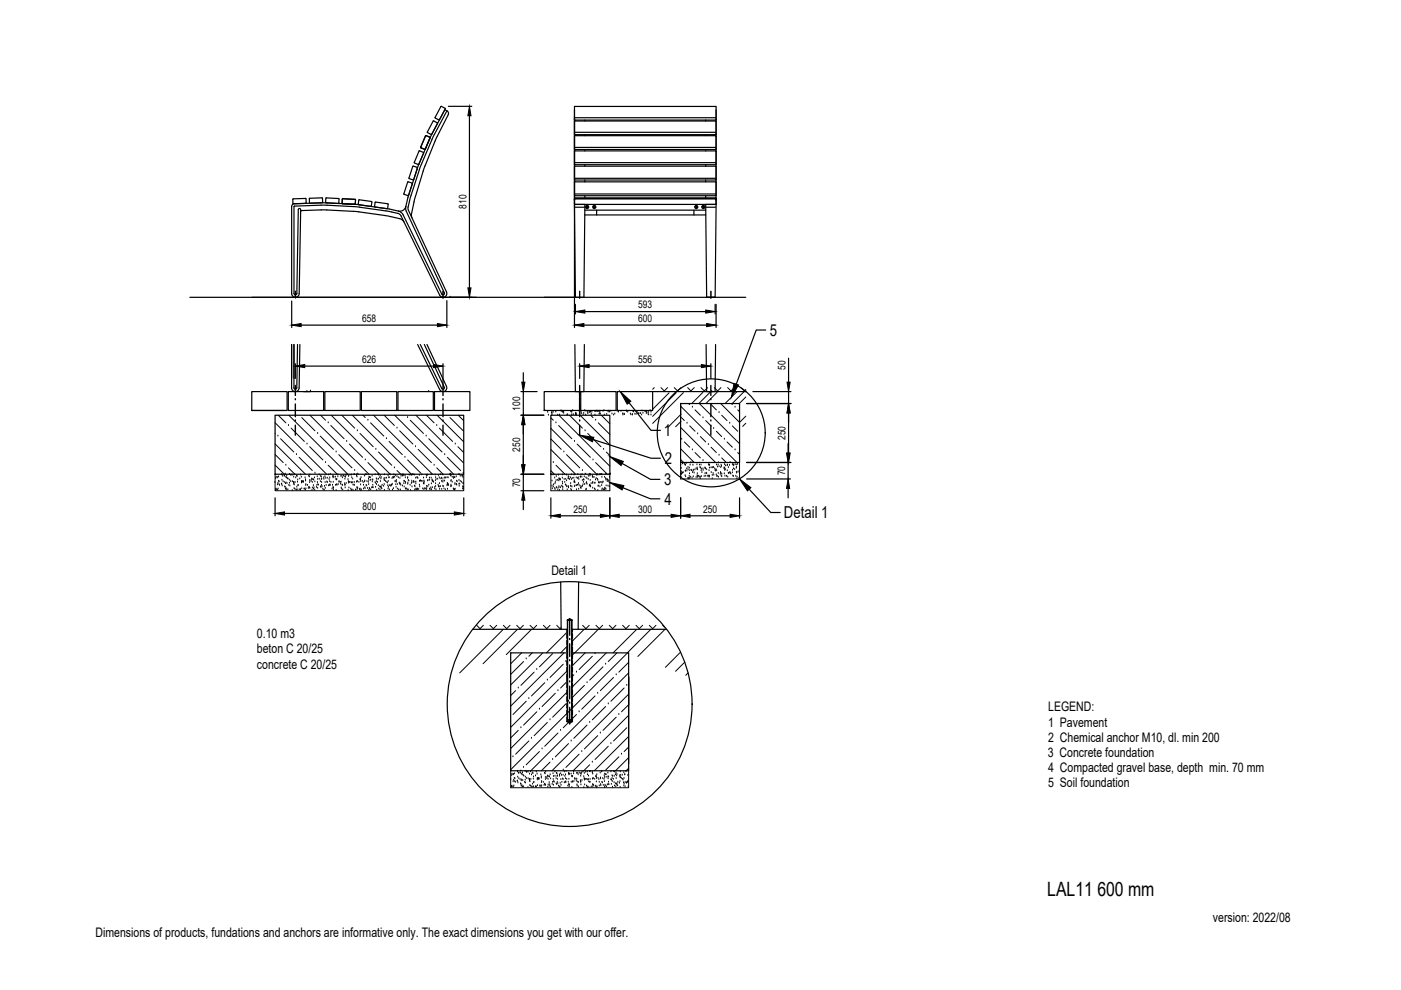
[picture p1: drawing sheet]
<svg xmlns="http://www.w3.org/2000/svg" width="297mm" height="210mm" viewBox="0 0 297 210" stroke-linecap="round" stroke-linejoin="round" font-family="sans-serif">
<!-- layer: 0 -->
<g fill="none" stroke="#000" stroke-width=".25">
<path d="M87.6 35.2l-.9 2.5 .9 .4h.1l.7-2.6M87.6 35.2l.8 .3M88.4 35.8l-1.9 6-.5 2M88.9 34.6l-.5 1.2M89.8 32.3v.1M89.8 32.3l-1-.3-1 2.4M90 31.7l-.8-.4 1-2.5h.1l.9 .4-2.4 5.6-1-.4M90.2 31.6l-.2 .1M91.7 28.3l-.6 1.1M91.8 25.7l-1.2 2.4M91.8 25.7l.9 .5M92.1 28.5l-3 6.9-1.9 6"/>
<path d="M92.2 24.9l1 .5M92.7 28.9l-2.9 7.1-1.8 5.9-.8 3.5M93.6 22.5l-1.3 2.4M93.6 22.6l.8 .5-2.9 5.4-.8-.4M94.3 23.3l.5 .2M94.7 23.5l-2.6 5M94.8 23.5a.6 .6 0 0 1 .2 .8l-2.3 4.6M95.1 22.5h4.9M99.5 24.5v36.5M121.8 22.7h30M121.8 25.7l29.9-.1 .1 2.9-30-.1M121.8 28.9l29.9-.1 .1 2.8-29.9 .1-.1-.1"/>
<path d="M121.8 35.3h30M121.8 38.7l29.9-.1 .1 2.8-29.9 .1-.1-.1M121.8 22.7v46.7M121.9 32l-.1 .1M121.9 32h29.8M121.9 25h29.8M121.9 28h29.8M121.9 31.3h29.8M121.9 34.5h29.8M121.9 37.8h29.8M124 25.5v.2M124 28.5v.3"/>
<path d="M124 31.7v.3M124 34.9v.3M124 38.2v.4M149.6 25.5v.2M149.6 28.5v.3M149.6 31.7v.3M149.6 34.9v.3M149.6 38.2v.4M151.7 32l.1 2.8-.1 .1h-29.8l-.1-.1M151.8 22.7l-.1 2.8-29.9-.1M151.8 35.3l-.1 2.9-29.9-.1M151.8 23.3l-.2 39.7h-1.8l-.2-19.7"/>
<path d="M62.4 43.2a.6 .6 0 0 0-.6 .6v18.4a.8 .8 0 0 0 .8 .8 .8 .8 0 0 0 .8-.8l.4-17.7-.3-.3-.3 .2M63.2 44.5l-.3 17.7-.3 .3-.3-.3 .1-18.5 6.9-.2 6.3 .3 6.2 .9M63.7 44.9l.3-.3 4.4-.1 7.1 .3 7 1.1 2.5 .6 .6 .6M64.9 42.2l-2.8 .1 .1 .9 2.6-.1M64.9 42.2v.8M64.9 43l-.1 .1M65.7 43.1l-.1-1 2.8-.1-.1 1-5.9 .2M68 43h1.4M69 42.9l6.2 .4 .2-.9-2.7-.3-.1 1.1M69.2 41.9l-.2 1M69.2 42l2.6 .1-.1 1M75 43.3l1.3 .1"/>
<path d="M76 43.4l.2-1 2.6 .3-.1 1-.1 .1M76 43.4l2.6 .4M76.3 43.4l6.2 .9 2 .5M79.5 43.9l.1-1.1 2.6 .4-.1 1M84.5 44.8l.6 .2 .4 .6 8.2 16.8 .4 .1 .1-.4M84.5 44.8a1.3 1.3 0 0 0 1.5-1l.1 1 8.1 17.3M85.7 41.2l.7-2.6 1 .2-.8 2.6-.9-.2M86.8 42.6l-.3 1.3 .1 .7 8.1 17.3a.8 .8 0 0 1-.4 1 .8 .8 0 0 1-1.1-.3l-8.3-17.1a3.9 3.9 0 0 0-2.2-.6l-.9-.2M87.2 41.4l-.4 1.2M87.2 45.3l.1 .9M121.8 42.3h30M121.8 43.2l.1 .1"/>
<path d="M121.8 42.1h30M121.8 43.3h30M121.9 42.1l-.1 .1M121.9 41.1h29.8M121.9 42.1h29.8M121.9 43.9h2M124 45.6h25.6M124 44.6h25.6M124 43.3l-.2 19.7h-1.8l-.2-19.2M124 41.5v.5M124.2 43.9a.3 .3 0 0 1 .3-.3 .3 .3 0 0 1 .3 .3M124.4 43.8h.2v.3l-.2-.2z"/>
<path d="M125.7 43.9a.3 .3 0 0 1 .3-.3 .3 .3 0 0 1 .3 .3M125.9 43.8h.2v.3l-.3-.2zM126.5 44.6v1M147.1 44.6v1M147.3 43.9a.3 .3 0 0 1 .3-.3 .3 .3 0 0 1 .3 .3M147.5 43.8h.2v.3l-.2-.2zM148.8 43.9a.3 .3 0 0 1 .3-.3 .3 .3 0 0 1 .3 .3M149.1 43.8h.1v.3l-.2-.2zM149.6 41.5v.5M149.7 43.9h2M151.7 42.1l.1 .1M151.8 42.1l-.1 1.2"/>
<path d="M40.3 63h117.8M61.8 73v9.2a.8 .8 0 0 0 .8 .8 .8 .8 0 0 0 .8-.8M61.8 63.8v5.6M62.3 73v9.2l.3 .3 .3-.3 .2-9.2M62.6 77.1v3.1M62.6 62h.1M62.6 62.5h.1M62.6 62.9h.1M62.6 61.7v.2M62.6 62.1v.3M62.6 62.6v.2M62.6 63v.2"/>
<path d="M63.6 73l-.2 9.2M63.8 68.9h28.9M64.6 77.6h27.3M88.5 73l4.7 9.6a.8 .8 0 0 0 1.1 .4 .8 .8 0 0 0 .4-1.1l-4.2-8.9M89.1 73l4.6 9.4 .4 .1 .1-.4-4.2-9.1M93.9 62.1h.1M93.9 62.5h.1M93.9 63h.1M93.9 61.7v.3M93.9 62.1v.3M93.9 62.6v.3M93.9 63v.3"/>
<path d="M93.9 77.1v4.4M94.7 63.7v5.7M95.4 63h.1M111 79v2M121.9 73l.1 10h1.8l.1-10M122 64.5v2.1M122.9 62.1h.1M122.9 62.5h.1M122.9 63h.1M122.9 61.7v.3M122.9 62.1v.3M122.9 62.6v.3"/>
<path d="M122.9 63v.3M122.9 77.1v3.1M123.8 68.9h26M124 66.1h25.6M124.9 77.6h23.8M149.7 73l.1 10h1.8l.1-10M150.7 77.1v3.1M150.7 62.1h.1M150.7 62.5h.1M150.7 63h.1M150.7 61.7v.3M150.7 62.1v.3"/>
<path d="M150.7 62.6v.3M150.7 63v.3M151.6 64.5v2.1M151.8 64.5v4.9M162.3 70h-2l-4.2 11.5M167.2 75.9v5.1M53.4 83h7.5v4h-7.5zM53.4 87h7.1M58.3 88h40v12.5h-40zM61.1 83h7.5v4h-7.5zM65.1 83h.1M65.8 82.7v.3h-1.5"/>
<path d="M68.9 83h7.5v4h-7.5zM76.6 83h7.5v4h-7.5zM84.4 83h7.5v4h-7.5zM90.9 83h.1M92.1 83h7.5v4h-7.5zM110.5 83h3.4M110.5 88h4.8M111 83v5M111 90v8.5M115.4 83h7.5v4h-7.5zM116.8 88h12.5v12.5h-12.5zM123.1 83h7.5v4h-7.5z"/>
<path d="M125.7 93.2l12.3 4h2M130.9 83h7.5v4h-7.5zM131.9 98.3l6 3.3h2M133.4 85.4l4.6 5.8h2M138.4 83h19.7M144.3 85.6h12.5v12.5h-12.5zM144.3 85.5v2.5M150.9 83h.1M158.1 83h.1M158.3 85.6h9.4M158.3 98.1h9.4M159.6 83h8.1"/>
<path d="M167.1 94.1v2M167.1 98.1v3.5M167.2 83v2.6M167.2 87.6v8.5M58.3 105.6v3.8M60.3 108.9h36M60.5 100.5h.1M95.5 100.5h.1M98.3 105.6v3.8M110.5 100.5h4.8M110.5 104h4.8M111 100.5v3.5"/>
<path d="M111 106v2M116.8 105.6v4.3M118.8 109.4h8.5M129.3 105.6v4.3M129.4 100.5h.1M131.3 109.4h11M132.1 103.4l5.8 2.4h2M144.3 105.6v4.3M144.4 100.5h.1M146.3 109.4h8.5M156.8 105.6v4.3M158.3 101.6h9.3"/>
<path d="M158.8 103.7l4.6 5h2M167.1 103.6v2M100.2 133.4h20.1v19.2M118.9 123.4l.1 10M120.2 133.4v.5M120.2 134.4v.9M120.2 135.8v1M120.2 137.2v1M120.2 138.7v.9M120.3 138.4h-12v25h25v-25h-12M120.3 131.5l.5-.3 .5 .3M120.3 131.5h1z"/>
<path d="M120.4 131.4v21.3M121.2 131.4v21.3M121.4 133.4v.5M121.4 134.4v.9M121.4 135.8v1M121.4 137.2v1M121.4 138.7v.9M122.7 123.4l-.1 10M141.3 133.4h-20v19.2M120.2 153l.6 .3 .6-.3M120.2 140.1v.9M120.2 141.5v1"/>
<path d="M120.2 143v1.4M120.2 144.9v.9M120.2 146.3v1M120.2 147.7v1M120.2 149.2v.9M120.2 150.6v.9M120.2 152v1M120.2 153h1.2M120.4 152.7l.9-.1-.1 .1M120.4 152.7h.8M121.4 140.1v.9M121.4 141.5v1"/>
<path d="M121.4 143v1.4M121.4 144.9v.9M121.4 146.3v1M121.4 147.7v1M121.4 149.2v.9M121.4 150.6v.9M121.4 152v1M133.3 143.5v18.4"/>
<circle cx="124.5" cy="43.9" r=".3"/>
<circle cx="126" cy="43.9" r=".3"/>
<circle cx="147.6" cy="43.9" r=".3"/>
<circle cx="149.1" cy="43.9" r=".3"/>
<circle cx="150.8" cy="91.8" r="11.4"/>
<circle cx="120.8" cy="149.3" r="26"/>
</g>
<g fill="none" stroke="#000" stroke-width=".3">
<path d="M62.6 84.8h.1M62.6 89.3h.1M62.6 81.7v2.1M62.6 85.7v2.7M62.6 90.2v2.1M93.9 84.8h.1M93.9 89.3h.1M93.9 81.7v2.2M93.9 85.7v2.7M93.9 90.2v2.1M122.9 84.7h.1M122.9 89.3h.1"/>
<path d="M122.9 81.7v2.1M122.9 85.6v2.8M122.9 90.2v2.1M150.7 84.7h.1M150.7 89.3h.1M150.7 81.7v2.1M150.7 85.6v2.8M150.7 90.2v2.1M120.8 135.6h.1M120.8 131.1v3.6M120.8 136.5v2.7M120.8 149.1h.1"/>
<path d="M120.8 144.6h.1M120.8 140.1h.1M120.8 141v2.7M120.8 145.5v2.7M120.8 150v3.5"/>
</g>
<!-- layer: SRAFY -->
<g fill="none" stroke="#000" stroke-width=".21">
<path d="M58.3 98.6l2 1.9M58.3 94.1l6.5 6.4M58.3 89.6l11 10.9M58.3 96.4l1.7 1.7M58.3 91.9h.1M58.9 92.5h.1M59 88l1.6 1.7M59.5 93l2.8 2.8M60.6 98.6h.1M61.2 90.2h.1M61.2 99.2l1.3 1.3M61.2 88l12.5 12.5"/>
<path d="M61.7 90.8l2.8 2.8M62.9 96.4h.1M63.4 97l2.8 2.8M64 88.5l2.8 2.8M65.1 94.2h.1M65.7 94.7l2.8 2.8M65.7 88l12.5 12.5M67.3 91.9h.1M67.9 92.5l2.8 2.8M68 88l1 1.1M69 98.1h.1M69.6 89.7h.1"/>
<path d="M69.6 98.6l1.9 1.9M70.1 90.2l2.8 2.8M70.2 88l12.5 12.5M71.3 95.8h.1M71.8 96.4l2.8 2.8M72.5 88l2.7 2.8M73.5 93.6h.1M74.1 94.2l2.8 2.8M74.7 88l12.5 12.5M75.2 99.8h.1M75.8 91.3h.1M76.3 91.9l2.8 2.8"/>
<path d="M77 88l.4 .5M77.4 97.5h.1M78 89.1h.1M78 98.1l2.5 2.4M78.6 89.7l2.8 2.8M79.2 88l12.5 12.5M79.7 95.3h.1M80.2 95.8l2.9 2.8M81.4 88l2.2 2.2M81.9 93h.1M82.5 93.6l2.8 2.8M83.6 99.2h.1"/>
<path d="M83.7 88l12.5 12.5M84.2 90.8h.1M84.2 99.8l.8 .7M84.7 91.3l2.8 2.9M85.9 97h.1M86.4 88.5h.1M86.4 97.5l2.8 2.8M87 89.1l2.8 2.8M88.1 94.7h.1M88.2 88l10.1 10.1M88.7 95.3l2.8 2.8M90.3 92.5h.1"/>
<path d="M90.4 88l1.6 1.7M90.9 93l2.8 2.8M92 98.6h.1M92.6 90.2h.1M92.6 99.2l1.3 1.3M92.7 88l5.6 5.6M93.2 90.8l2.8 2.8M94.3 96.4h.1M94.8 97l2.8 2.8M95.4 88.5l2.8 2.8M96.5 94.2h.1M97.1 94.7l1.2 1.2"/>
<path d="M97.2 88l1.1 1.2M115.5 87.1h.1M116.1 87.4h.1M116.3 88h.1M116.8 99.8l.7 .7M116.8 95.3l5.2 5.2M116.8 90.8l9.7 9.7M116.8 93.1l2.2 2.2M116.8 88.6l.5 .5M116.9 87.6h.1M117 88h.1M117 87.2h.1"/>
<path d="M117 87.7h.1M117.3 87.4h.1M117.3 98.1h.1M117.8 87.4h.1M117.9 89.7h.1M117.9 98.6l1.9 1.9M118.2 88h.1M118.4 90.2l2.8 2.8M118.5 88l10.8 10.8M118.6 88h.1M119 87.1h.1M119 87.2h.1"/>
<path d="M119.2 87.4h.1M119.5 87.3h.1M119.5 87.6h.1M119.6 95.8h.1M120.1 96.4l2.8 2.8M120.2 88h.1M120.4 87.9h.1M120.8 88l2.7 2.8M121 87.2h.1M121.1 87.3h.1M121.2 88h.1M121.2 87.4h.1"/>
<path d="M121.4 87.1h.1M121.5 87.9h.1M121.8 93.6h.1M122 87.9h.1M122 87.6h.1M122.1 87.8h.1M122.2 87.7h.1M122.2 88h.1M122.4 94.2l2.8 2.8M122.8 87.3h.1M122.9 87.7h.1M122.9 87.2h.1"/>
<path d="M123 88l6.3 6.3M123.2 87.4h.1M123.2 87.7h.1M123.5 99.8h.1M123.6 87.9h.1M123.8 87.6h.1M124 87.1h.1M124 91.3h.1M124.1 87.2h.1M124.2 88h.1M124.5 87.3h.1M124.6 91.9l2.8 2.8"/>
<path d="M124.6 87.7h.1M124.6 87.5h.1M124.9 87.2h.1M125 87.5h.1M125.2 87.4h.1M125.3 88l.4 .5M125.4 87.9h.1M125.5 87.4h.1M125.7 97.5h.1M126.1 87.3h.1M126.1 88h.1M126.3 89.1h.1"/>
<path d="M126.3 98.1l2.5 2.4M126.3 87.3h.1M126.5 87.1h.1M126.7 87.2h.1M126.8 89.7l2.5 2.4M126.9 87.2h.1M127 87.8h.1M127.2 87.4h.1M127.2 87.7h.1M127.2 87.2h.1M127.3 87.8h.1M127.5 88l1.8 1.9"/>
<path d="M127.8 87.2h.1M128 95.3h.1M128.1 87.1h.1M128.1 88h.1M128.5 95.8l.8 .8M128.6 87.8h.1M128.9 87.2h.1M129.1 87.2h.1M129.1 87.4h.1M129.2 87.3h.1M129.5 87.2h.1M129.7 87.8h.1"/>
<path d="M130.1 88h.1M130.4 87.8h.1M130.8 87.2h.1M131.1 87.4h.1M131.1 87.2h.1M131.7 87.2h.1M132 87.8h.1M132.1 88h.1M132.3 87.8h.1M132.4 87.9h.1M132.8 87.2h.1M132.8 87.1h.1"/>
<path d="M133.1 87.4h.1M133.6 87.8h.1M133.8 88h.1M134.1 88h.1M134.1 87.9h.1M134.2 87.2h.1M134.3 87.3h.1M134.5 87.1h.1M134.6 87.8h.1M134.8 87.2h.1M134.9 87.8h.1M135.1 87.4h.1"/>
<path d="M135.4 87.7h.1M135.5 87.7h.1M135.8 87.7h.1M136 88h.1M136.1 87.1h.1M136.3 87.6h.1M136.8 87.2h.1M136.8 87.3h.1M137 87.7h.1M137.1 87.4h.1M137.2 87.5h.1M137.4 87.9h.1"/>
<path d="M137.5 87.5h.1M137.5 88h.1M137.8 87.1h.1M138 88h.1M138 87.4h.1M138.7 82.2l-.3 .3M140.1 82.2l.7 .7 .7-.7M141.9 83.3l-3.5 3.5M143 82.2l.7 .7 .7-.7M143.4 83.3l-5 5M144.3 98.1v3.5h12.5v-3.5M144.3 95.2l2.9 2.9"/>
<path d="M144.3 90.6l7.4 7.5M144.3 86.1l11.9 12M144.3 97.4l.6 .7M144.3 88.4l.8 .8M144.3 98.6h.1M144.4 98.1h.1M144.4 87.8l-2.7 2.8M144.4 89.3l-1.2 1.2M144.4 99.3h.1M144.5 93.1h.1M144.7 98.3h.1M144.9 83.2l-6.5 6.6"/>
<path d="M145 98.3h.1M145.1 93.7l1.1 1.1M145.2 98.5h.1M145.3 98.6h.1M145.3 99.9h.1M145.5 98.2h.1M145.6 99.4h.1M145.6 99.9h.1M145.7 89.7h.1M145.8 82.2l.7 .7 .7-.7M145.9 99.1h.1M145.9 99.6h.1"/>
<path d="M146 85.6l.2 .2M146.1 99.2h.1M146.1 99.8h.1M146.2 90.3l1.2 1.1M146.3 98.6h.1M146.4 98.1h.1M146.5 99.7h.1M146.6 99.8h.1M146.7 98.1h.1M146.8 95.4h.1M146.8 86.3h.1M146.9 98.7h.1"/>
<path d="M146.9 99.9h.1M147 99.7h.1M147.3 99.6h.1M147.4 96l1.1 1.1M147.4 86.9l1.1 1.1M147.6 99.4h.1M147.8 98.5h.1M147.8 99.2h.1M147.8 99.6h.1M147.9 92h.1M148.3 85.6l8.5 8.5M148.3 98.6h.1"/>
<path d="M148.4 99.1h.1M148.5 92.6l1.1 1.1M148.5 99.2h.1M148.6 82.2l.7 .7 .7-.7M148.6 98.6h.1M148.7 99.8h.1M148.7 99.5h.1M149 99.4h.1M149 83.2l-2.3 2.4M149.1 97.7h.1M149.1 88.6h.1M149.1 99.7h.1"/>
<path d="M149.4 99.2h.1M149.6 99.3h.1M149.6 99.4h.1M149.6 89.2l1.2 1.1M149.8 99.6h.1M150.2 94.3h.1M150.3 98.6h.1M150.3 99.8h.1M150.4 99.2h.1M150.4 98.7h.1M150.6 83.2l-2.4 2.4M150.7 99.2h.1"/>
<path d="M150.8 94.8l1.1 1.2M150.8 85.8l1.1 1.1M151 99.2h.1M151.1 99.2h.1M151.3 99.1h.1M151.3 90.9h.1M151.4 82.2l.8 .7 .7-.7M151.5 99.4h.1M151.6 99.8h.1M151.7 99.9h.1M151.8 99.6h.1M151.9 91.4l1.1 1.2"/>
<path d="M151.9 98.6h.1M152 99.8h.1M152.1 83.1l-2.4 2.5M152.1 99h.1M152.3 98.6h.1M152.3 98.1h.1M152.4 96.5h.1M152.4 87.5h.1M152.5 99h.1M152.8 85.6l4 4M152.8 99.1h.1M152.9 98.6h.1"/>
<path d="M153 98.9h.1M153 97.1l1 1M153 88l1.1 1.2M153.5 99.4h.1M153.5 99.2h.1M153.6 93.1h.1M153.6 98.5h.1M153.6 99.3h.1M153.7 99.7h.1M153.8 99.6h.1M153.8 98.8h.1M154.1 93.7l1.2 1.1"/>
<path d="M154.2 98.7h.1M154.2 99.8h.1M154.2 98.6h.1M154.3 82.2l.7 .7 .7-.7M154.4 99.1h.1M154.7 98.7h.1M154.7 89.7h.1M154.8 98.1h.1M155.1 85.6l.2 .2M155.3 90.3l1.1 1.1M155.3 98.5h.1M155.3 99.7h.1"/>
<path d="M155.4 98.7h.1M155.5 99.4h.1M155.6 98.6h.1M155.6 98.8h.1M155.8 99.6h.1M155.8 95.4h.1M155.8 86.3h.1M155.9 98.5h.1M156.1 99.3h.1M156.1 99.1h.1M156.2 98.6h.1M156.2 83.1l-2.5 2.5"/>
<path d="M156.4 98.4h.1M156.4 96l.4 .3M156.4 86.9l.4 .4M156.7 99.8h.1M157.1 82.2l.7 .7 .3-.3M157.8 83l-2.6 2.6M158.1 88.2l-1.2 1.3M158.1 89.7l-.6 .7M158.1 84.2l-1.4 1.4M58.3 102.3h.1M58.3 100.5v3.5h40v-3.5M58.4 101.5h.1"/>
<path d="M58.4 103.8h.1M58.5 103.7h.1M58.6 101.2h.1M58.6 103.9h.1M58.8 101.3h.1M58.8 102.8h.1M58.8 103.9h.1M58.9 101.2h.1M58.9 102.5h.1M59 103.7h.1M59.1 102h.1M59.1 101.1h.1"/>
<path d="M59.1 102.7h.1M59.2 102.2h.1M59.3 102.9h.1M59.7 102.7h.1M59.7 100.6h.1M59.8 100.7h.1M59.8 101.8h.1M59.8 103h.1M59.9 101h.1M60 102.1h.1M60.3 100.9h.1M60.3 102.3h.1"/>
<path d="M60.4 103.2h.1M60.5 103.3h.1M60.5 102.6h.1M60.5 103.7h.1M60.6 101.2h.1M60.6 102.4h.1M60.7 103.6h.1M60.7 101.3h.1M60.8 100.9h.1M60.8 103.9h.1M60.9 102.5h.1M61 101.5h.1"/>
<path d="M61 103.8h.1M61.1 101.6h.1M61.2 102.9h.1M61.4 100.6h.1M61.4 102.5h.1M61.4 101.8h.1M61.5 103h.1M61.6 102.1h.1M61.6 100.8h.1M61.7 100.7h.1M62 104h.1M62 100.7h.1"/>
<path d="M62 102.1h.1M62.2 102.3h.1M62.3 102.3h.1M62.3 101.2h.1M62.3 102.7h.1M62.3 102.4h.1M62.3 103.6h.1M62.4 102.8h.1M62.5 100.7h.1M62.5 103.7h.1M62.6 102.3h.1M62.7 101.3h.1"/>
<path d="M62.8 103.9h.1M62.9 100.9h.1M62.9 103.3h.1M63 101h.1M63.1 102.2h.1M63.1 101.8h.1M63.1 103.9h.1M63.2 103h.1M63.2 102.9h.1M63.5 101.5h.1M63.6 103.9h.1M63.7 103.8h.1"/>
<path d="M63.7 104h.1M63.7 100.7h.1M63.9 101.2h.1M63.9 102.4h.1M63.9 102.1h.1M64 102.1h.1M64 103.6h.1M64.2 102.1h.1M64.2 102.3h.1M64.3 102.1h.1M64.3 102.2h.1M64.5 103.7h.1"/>
<path d="M64.7 101.3h.1M64.7 103.9h.1M64.8 101.7h.1M64.8 102h.1M64.8 103h.1M64.9 102.7h.1M64.9 103.6h.1M65.2 102.9h.1M65.4 103.6h.1M65.5 101h.1M65.5 103.3h.1M65.6 101.1h.1"/>
<path d="M65.6 103.4h.1M65.6 102.3h.1M65.7 101.9h.1M65.7 103.6h.1M65.7 100.7h.1M65.9 102.1h.1M66 101.8h.1M66.1 101.6h.1M66.2 103.9h.1M66.2 101.7h.1M66.2 102.3h.1M66.2 103.5h.1"/>
<path d="M66.4 101.7h.1M66.4 103h.1M66.5 103.7h.1M66.5 101.8h.1M66.6 103.4h.1M66.7 101.3h.1M66.7 103.9h.1M66.8 102.2h.1M66.8 100.3h.1M67.1 103.3h.1M67.2 102.9h.1M67.3 101.1h.1"/>
<path d="M67.3 102.3h.1M67.3 103.5h.1M67.4 101.7h.1M67.4 102.8h.1M67.5 102.9h.1M67.7 100.7h.1M67.7 101.6h.1M67.9 102.1h.1M67.9 103.2h.1M68 101h.1M68.1 103.4h.1M68.1 101.1h.1"/>
<path d="M68.1 101.7h.1M68.2 102.9h.1M68.2 102.3h.1M68.2 101.6h.1M68.3 103.2h.1M68.4 103.7h.1M68.6 101.3h.1M68.7 101.6h.1M68.7 104h.1M68.7 103.9h.1M68.8 103.1h.1M68.9 101.1h.1"/>
<path d="M68.9 102.3h.1M69 103.5h.1M69.1 101.4h.1M69.1 102.9h.1M69.3 102.2h.1M69.4 101.4h.1M69.4 102.3h.1M69.7 103h.1M69.7 100.7h.1M69.8 101.7h.1M69.8 102.9h.1M69.9 102.1h.1"/>
<path d="M69.9 101.3h.1M70 102.8h.1M70 103h.1M70 100.6h.1M70.2 102.3h.1M70.4 103.7h.1M70.5 102.9h.1M70.6 101.1h.1M70.6 103.4h.1M70.6 101h.1M70.6 101.3h.1M70.7 102.2h.1"/>
<path d="M70.7 103.5h.1M70.7 103.9h.1M70.8 101.2h.1M71.1 101.2h.1M71.1 102.9h.1M71.2 101.6h.1M71.3 104h.1M71.3 101.8h.1M71.4 102.8h.1M71.4 101.7h.1M71.5 102.9h.1M71.6 101.1h.1"/>
<path d="M71.6 100.7h.1M71.7 102.7h.1M71.9 102.1h.1M71.9 102.3h.1M72.1 102.3h.1M72.2 102.7h.1M72.3 101h.1M72.3 102.2h.1M72.3 103.5h.1M72.4 103.7h.1M72.5 101h.1M72.5 102.8h.1"/>
<path d="M72.6 101.3h.1M72.6 102.9h.1M72.7 103.9h.1M72.8 100.9h.1M73.1 102.6h.1M73.1 102.9h.1M73.1 101.1h.1M73.1 101.6h.1M73.2 102.8h.1M73.2 103.4h.1M73.2 101.2h.1M73.3 100.9h.1"/>
<path d="M73.4 102.5h.1M73.6 100.7h.1M73.8 101.7h.1M73.8 104h.1M73.9 102.1h.1M73.9 101h.1M73.9 102.4h.1M73.9 102.2h.1M74 103.5h.1M74.1 102.3h.1M74.2 100.8h.1M74.4 103.7h.1"/>
<path d="M74.4 102.3h.1M74.5 104h.1M74.5 100.7h.1M74.5 102.4h.1M74.6 101.3h.1M74.6 103.9h.1M74.8 102.3h.1M74.8 101.6h.1M74.8 102.8h.1M74.9 104h.1M75 100.7h.1M75.1 102.9h.1"/>
<path d="M75.1 102.3h.1M75.1 100.6h.1M75.4 103.9h.1M75.6 100.7h.1M75.6 101h.1M75.6 102.2h.1M75.7 103.4h.1M75.7 103.8h.1M75.7 101.1h.1M75.7 103.5h.1M75.8 100.3l.2 .2M75.8 102.1h.1"/>
<path d="M75.8 103.6h.1M76.1 102.3h.1M76.2 103.8h.1M76.3 101.7h.1M76.3 103.7h.1M76.4 101.6h.1M76.4 101.8h.1M76.5 102.8h.1M76.5 104h.1M76.5 102.1h.1M76.5 101.3h.1M76.6 103.9h.1"/>
<path d="M76.8 102.1h.1M77 102.3h.1M77.1 102.9h.1M77.1 103.7h.1M77.3 100.9h.1M77.3 102.2h.1M77.3 102h.1M77.4 103.4h.1M77.4 103.6h.1M77.6 100.7h.1M77.6 100.6h.1M77.6 102.9h.1"/>
<path d="M77.7 103h.1M77.8 102.1h.1M77.9 103.6h.1M78.1 102.3h.1M78.1 101.5h.1M78.2 102.7h.1M78.2 101.9h.1M78.2 104h.1M78.2 101.2h.1M78.3 103.5h.1M78.3 103.7h.1M78.4 101.3h.1"/>
<path d="M78.5 101.3h.1M78.5 101.8h.1M78.6 103.9h.1M78.8 103.4h.1M78.9 100.9h.1M78.9 101.8h.1M78.9 102.2h.1M79 103.4h.1M79 101.8h.1M79 102.9h.1M79.1 103.4h.1M79.5 100.7h.1"/>
<path d="M79.5 102.4h.1M79.6 103.3h.1M79.7 102.5h.1M79.8 102.1h.1M79.8 101.5h.1M79.8 102.7h.1M79.9 104h.1M79.9 101.6h.1M80 102.3h.1M80.1 100.6h.1M80.2 103h.1M80.2 101.6h.1"/>
<path d="M80.3 100.7h.1M80.3 103.7h.1M80.5 103.2h.1M80.5 101.3h.1M80.6 103.9h.1M80.6 100.9h.1M80.7 102.1h.1M80.7 103.3h.1M80.8 101.5h.1M80.8 101.2h.1M80.8 103.2h.1M80.8 103.6h.1"/>
<path d="M81 103.7h.1M81 102.9h.1M81.3 103.1h.1M81.4 101.5h.1M81.4 101.8h.1M81.5 102.7h.1M81.5 104h.1M81.5 100.7h.1M81.6 101.9h.1M81.6 101.4h.1M81.8 102.1h.1M82 101.4h.1"/>
<path d="M82 102.3h.1M82.1 102.4h.1M82.2 103h.1M82.3 100.9h.1M82.3 103.7h.1M82.3 102.1h.1M82.4 103.3h.1M82.5 101.3h.1M82.5 102.9h.1M82.5 103.9h.1M82.7 100.7h.1M82.7 103h.1"/>
<path d="M82.9 103.1h.1M83 102.9h.1M83.1 102.9h.1M83.1 101.5h.1M83.2 102.7h.1M83.2 103.9h.1M83.3 101.2h.1M83.4 101.2h.1M83.4 103.6h.1M83.5 101.3h.1M83.5 100.7h.1M83.7 101.2h.1"/>
<path d="M83.7 102.1h.1M83.9 100.9h.1M83.9 102.8h.1M83.9 102.1h.1M84 103.3h.1M84 102.3h.1M84 101.9h.1M84.2 101.1h.1M84.2 102.7h.1M84.3 103.7h.1M84.5 101.3h.1M84.5 103.8h.1"/>
<path d="M84.7 102.4h.1M84.8 102.7h.1M84.8 102.5h.1M84.8 101.4h.1M84.9 103.9h.1M85 102.9h.1M85 101h.1M85.3 100.7h.1M85.3 103h.1M85.4 100.9h.1M85.4 100.8h.1M85.5 100.7h.1"/>
<path d="M85.6 100.8h.1M85.6 102.5h.1M85.6 102h.1M85.7 103.3h.1M85.7 102.1h.1M85.9 100.9h.1M85.9 101.3h.1M86 102.5h.1M86 103.6h.1M86 102.3h.1M86.1 103.7h.1M86.2 103.7h.1"/>
<path d="M86.4 101.4h.1M86.4 101.3h.1M86.5 102.7h.1M86.5 102.4h.1M86.5 103.9h.1M86.5 103.8h.1M86.6 101.9h.1M86.7 102h.1M86.7 100.7h.1M86.9 102.9h.1M87.1 104h.1M87.1 100.7h.1"/>
<path d="M87.2 102.5h.1M87.3 100.8h.1M87.3 102h.1M87.3 102.3h.1M87.4 103.2h.1M87.4 100.7h.1M87.6 100.6h.1M87.7 102.3h.1M87.7 102.1h.1M87.8 100.7h.1M87.9 103.1h.1M87.9 103.9h.1"/>
<path d="M88 102.2h.1M88 103.2h.1M88.1 101.4h.1M88.2 102.6h.1M88.2 102.2h.1M88.2 103.8h.1M88.2 103.7h.1M88.3 103.8h.1M88.4 101.3h.1M88.5 103.8h.1M88.5 101.3h.1M88.5 103.7h.1"/>
<path d="M88.6 101.4h.1M88.8 103.8h.1M88.9 100.8h.1M88.9 102.9h.1M88.9 102h.1M89 103.2h.1M89 102.1h.1M89.1 101.9h.1M89.4 102h.1M89.4 100.7h.1M89.6 103.7h.1M89.7 102.1h.1"/>
<path d="M89.8 102.5h.1M89.8 101.4h.1M89.8 102.6h.1M89.9 103.8h.1M89.9 102h.1M89.9 102.6h.1M89.9 102.2h.1M90 103.6h.1M90.2 103.7h.1M90.4 100.8h.1M90.4 101.3h.1M90.4 103.1h.1"/>
<path d="M90.5 103.8h.1M90.5 103.6h.1M90.5 100.9h.1M90.6 100.7h.1M90.7 102h.1M90.7 103.2h.1M90.7 101.9h.1M90.9 102.9h.1M91.1 101.4h.1M91.1 101.8h.1M91.1 103.7h.1M91.2 103.8h.1"/>
<path d="M91.3 103.4h.1M91.4 100.7h.1M91.4 101.4h.1M91.5 102.6h.1M91.5 103.8h.1M91.6 101.8h.1M91.6 102.1h.1M91.7 103.4h.1M91.7 102h.1M91.8 102.1h.1M91.9 102.2h.1M92.2 103.7h.1"/>
<path d="M92.2 103.3h.1M92.3 100.7h.1M92.3 101.9h.1M92.4 103.1h.1M92.4 102.6h.1M92.4 101.3h.1M92.4 103.8h.1M92.5 101.6h.1M92.8 101.6h.1M92.9 102.9h.1M93 100.8h.1M93 103.1h.1"/>
<path d="M93 103.2h.1M93.1 103.3h.1M93.1 101.3h.1M93.2 102.5h.1M93.2 103.8h.1M93.3 101.5h.1M93.4 103.2h.1M93.4 100.7h.1M93.6 101.4h.1M93.6 102.1h.1M93.7 103.8h.1M93.7 101.5h.1"/>
<path d="M93.9 103.1h.1M93.9 102.2h.1M93.9 100.7h.1M93.9 101.9h.1M94 103.2h.1M94.1 103.7h.1M94.2 101.4h.1M94.3 102h.1M94.3 101.3h.1M94.4 103.8h.1M94.5 101.4h.1M94.8 103h.1"/>
<path d="M94.8 101.3h.1M94.8 102.5h.1M94.9 102.9h.1M94.9 103.7h.1M94.9 102.6h.1M95 101.3h.1M95 102.7h.1M95.1 102.9h.1M95.4 100.7h.1M95.5 100.8h.1M95.6 103.2h.1M95.6 102.9h.1"/>
<path d="M95.6 102.1h.1M95.6 100.7h.1M95.6 100.9h.1M95.6 101.9h.1M95.7 103.1h.1M95.9 102.2h.1M95.9 101.2h.1M96.1 103.7h.1M96.2 101.5h.1M96.2 103.8h.1M96.2 101.1h.1M96.3 103.9h.1"/>
<path d="M96.3 101.3h.1M96.4 103.8h.1M96.4 101.3h.1M96.5 102.5h.1M96.5 102.8h.1M96.5 103.7h.1M96.7 101.1h.1M96.8 102.7h.1M96.8 102h.1M96.8 102.9h.1M96.9 102.1h.1M97.3 100.6h.1"/>
<path d="M97.3 101.9h.1M97.3 102.7h.1M97.4 103.1h.1M97.5 102.6h.1M97.6 101h.1M97.6 102.1h.1M97.8 102.2h.1M97.9 100.9h.1M98.1 100.9h.1M98.1 103.7h.1M98.1 103.2h.1M98.1 101.2h.1"/>
<path d="M98.2 102.5h.1M98.2 100.3h.1M98.2 103.7h.1M98.2 103.3h.1M116.8 100.5v3.5h12.5v-3.5M117 102h.1M117 103.1h.1M117.1 103.6h.1M117.2 100.7h.1M117.3 103.2h.1M117.3 102.8h.1M117.6 101.4h.1"/>
<path d="M117.6 103.6h.1M117.7 102.6h.1M117.7 103.8h.1M117.8 102.3h.1M117.9 101.9h.1M117.9 101h.1M118 103.4h.1M118.1 103.5h.1M118.2 101.8h.1M118.3 103.9h.1M118.4 100.7h.1M118.5 102h.1"/>
<path d="M118.5 103.4h.1M118.5 103.2h.1M118.5 101.5h.1M118.6 101.6h.1M118.6 104h.1M118.7 101.7h.1M118.8 101.8h.1M118.8 101.7h.1M118.8 103.4h.1M119 103.1h.1M119.2 101.4h.1M119.2 100.7h.1"/>
<path d="M119.2 102.2h.1M119.3 102.6h.1M119.3 103.2h.1M119.3 103.8h.1M119.3 103.3h.1M119.6 101.7h.1M119.7 102.3h.1M119.9 102.8h.1M119.9 101.6h.1M120 102.9h.1M120.1 100.7h.1M120.1 101.9h.1"/>
<path d="M120.2 103.2h.1M120.3 103.9h.1M120.5 101.5h.1M120.5 101.1h.1M120.5 103.2h.1M120.5 103.4h.1M120.6 101.2h.1M120.8 101.7h.1M120.9 101.3h.1M121 102.5h.1M121 103.1h.1M121 103.8h.1"/>
<path d="M121.1 101.7h.1M121.2 104h.1M121.2 100.7h.1M121.3 103.2h.1M121.3 101.4h.1M121.7 101.4h.1M121.7 100.7h.1M121.7 102.3h.1M121.8 101.9h.1M121.8 102.2h.1M121.8 103.2h.1M121.9 102.4h.1"/>
<path d="M121.9 103h.1M122.2 101.3h.1M122.2 103.9h.1M122.2 103h.1M122.4 102.9h.1M122.5 101.5h.1M122.5 100.6h.1M122.6 101.3h.1M122.6 102.5h.1M122.7 103.7h.1M122.7 101.6h.1M122.8 102.9h.1"/>
<path d="M123 103.1h.1M123 101.2h.1M123.1 101.1h.1M123.1 103.4h.1M123.2 100.7h.1M123.2 103.6h.1M123.2 103.2h.1M123.4 101.2h.1M123.4 100.7h.1M123.5 101.9h.1M123.5 103.1h.1M123.6 102.8h.1"/>
<path d="M123.7 102.3h.1M123.7 101.7h.1M123.8 101.8h.1M123.9 101.1h.1M123.9 102.7h.1M124 100.3l.3 .2M124.2 103.9h.1M124.2 101.3h.1M124.3 102.5h.1M124.3 103.7h.1M124.4 102.3h.1M124.4 101.5h.1"/>
<path d="M124.5 102.7h.1M124.7 101.6h.1M124.7 101h.1M125 103.1h.1M125 100.6h.1M125 102.9h.1M125.1 100.9h.1M125.1 100.6h.1M125.1 103h.1M125.1 101.9h.1M125.2 100.7h.1M125.2 103.1h.1"/>
<path d="M125.2 103.2h.1M125.3 102.5h.1M125.6 100.9h.1M125.6 101.1h.1M125.7 102.5h.1M125.7 103.5h.1M125.7 102.3h.1M125.7 101.2h.1M125.9 101.2h.1M126 102.5h.1M126 103.7h.1M126.2 102.4h.1"/>
<path d="M126.2 103.8h.1M126.3 101.8h.1M126.4 101.5h.1M126.4 100.8h.1M126.7 101.6h.1M126.7 100.6h.1M126.8 101.9h.1M126.8 104h.1M126.8 100.7h.1M126.8 103.1h.1M126.9 102.3h.1M126.9 103.1h.1"/>
<path d="M127 102.4h.1M127 102.3h.1M127.1 100.7h.1M127.2 103.2h.1M127.3 100.6h.1M127.4 102.3h.1M127.5 100.6h.1M127.6 102.9h.1M127.6 101.2h.1M127.6 103.9h.1M127.6 100.7h.1M127.6 102.3h.1"/>
<path d="M127.7 102.4h.1M127.7 103.7h.1M127.9 102.2h.1M127.9 103.8h.1M128.2 103.8h.1M128.2 101.2h.1M128.2 103.5h.1M128.3 103.6h.1M128.4 101.5h.1M128.4 100.6h.1M128.5 101.8h.1M128.5 103.8h.1"/>
<path d="M128.5 103h.1M128.7 101.6h.1M128.7 102.1h.1M128.8 101.8h.1M128.9 103.1h.1M128.9 101.9h.1M129.1 102.1h.1M129.1 100.7h.1M129.2 103.2h.1M129.2 101.2h.1M129.3 102.4h.1M144.4 101.2h.1"/>
<path d="M144.4 100h.1M144.5 100.5h.1M144.6 100.2h.1M144.7 100.3h.1M144.9 100.2h.1M145.3 100.9h.1M145.4 101.1h.1M145.9 101.5h.1M146 101.5h.1M146.1 101h.1M146.2 100.5h.1M146.2 101.4h.1"/>
<path d="M146.4 101.2h.1M146.7 101.4h.1M146.8 100.2h.1M147 101.1h.1M147.2 100.3h.1M147.6 101.2h.1M147.8 100.9h.1M147.8 100.4h.1M147.9 101.2h.1M147.9 101h.1M148.1 101h.1M148.4 101.2h.1"/>
<path d="M148.4 101.1h.1M148.5 101.5h.1M148.7 101h.1M148.8 100.2h.1M149.3 101h.1M149.5 100.4h.1M149.6 101h.1M149.7 100.3h.1M149.8 100.4h.1M150.1 101h.1M150.1 100.9h.1M150.3 101.2h.1"/>
<path d="M150.4 101h.1M150.4 100.9h.1M150.8 100.2h.1M151 100.8h.1M151 101.5h.1M151.2 100.4h.1M151.3 100.8h.1M151.9 100.7h.1M152 101h.1M152.3 100.4h.1M152.3 101.2h.1M152.7 100.6h.1"/>
<path d="M152.8 100.2h.1M152.9 100.4h.1M152.9 101h.1M153 101.1h.1M153 100.5h.1M153.6 100.5h.1M153.7 101h.1M154 101h.1M154.3 101.2h.1M154.4 100.3h.1M154.5 100.4h.1M154.7 100.2h.1"/>
<path d="M154.8 100.3h.1M154.8 100.4h.1M154.9 100.5h.1M155.3 100.2h.1M155.4 100.9h.1M155.5 101h.1M156 101h.1M156.1 100.1h.1M156.2 100.3h.1M156.2 101.5h.1M156.3 101.2h.1M156.5 100.1h.1"/>
<path d="M156.7 100.2h.1M101.1 132.6l.7 .7 .7-.7M103.9 132.6l.7 .7 .7-.7M106.7 133.4l-9.2 9.3M106.7 132.6l.7 .7 .7-.7M108.3 138.4v.1M109.6 132.6l.7 .7 .7-.7M109.7 133.4l-7.3 7.3M110.6 138.4l-2.3 2.3M111.6 139.7h.1M112.4 132.6l.7 .7 .7-.7M112.7 133.4l-5.4 5.4"/>
<path d="M112.8 138.4l-.7 .7M115.1 138.4l-6.8 6.8M115.2 132.6l.7 .7 .7-.7M117.2 138.6l-2.8 2.8M118 132.6l.7 .7 .3-.2M119.6 138.4l-11.3 11.3M120.3 134l-4.4 4.4M120.3 137l-1.4 1.4M123.5 132.6l.7 .7 .7-.7M123.9 133.4l-2.6 2.6M124.1 138.4l-2.7 2.7M125.6 139.1l-2.8 2.8"/>
<path d="M126.2 138.6h.1M126.4 132.6l.7 .7 .7-.7M126.8 133.4l-5.4 5.5M128.6 138.4l-7.2 7.2M129.2 132.6l.7 .7 .7-.7M130.8 138.4l-1.8 1.9M132 132.6l.7 .7 .7-.7M134.8 132.6l.7 .7 .7-.7M135 133.4l-5 5M137.7 132.6l.7 .7 .7-.7M138 133.4l-29.7 29.8M140.5 132.6l.4 .4"/>
<path d="M141 133.4l-5.8 5.8M144.3 138.3l-3.2 3.2M109.3 146.4l-1 1.1M109.9 145.9h.1M109.9 154.9l-1.6 1.6M110.4 154.3h.1M111 140.3l-2.7 2.7M111.6 148.7l-2.8 2.8M112.1 148.1h.1M112.1 157.1l-2.8 2.8M112.7 156.5h.1M113.2 142.5l-2.8 2.8"/>
<path d="M113.8 141.9h.1M113.8 150.9l-2.8 2.8M114.4 150.4h.1M114.4 159.3l-2.8 2.9M114.9 158.8h.1M115.5 144.8l-2.8 2.8M116.1 144.2h.1M116.1 153.2l-2.9 2.8M116.6 152.6h.1M117.7 147l-2.8 2.8M118.3 146.4h.1M118.3 155.4l-2.8 2.8"/>
<path d="M118.9 154.9h.1M119.4 140.8l-2.8 2.8M120 140.3h.1M120 149.2l-2.8 2.9M120.2 142.3l-11.9 11.9M120.2 146.8l-11.9 11.9M120.2 144.6l-1.3 1.3M120.5 148.7h.1M120.5 157.7l-2.8 2.8M121.1 157.1h.1M121.7 143.1l-.3 .3M122.2 142.5h.1"/>
<path d="M122.2 151.5l-2.8 2.8M122.8 150.9h.1M122.8 159.9l-2.8 2.8M123.3 159.3h.1M123.9 145.3l-2.5 2.5M124.5 144.8h.1M124.5 153.7l-2.8 2.8M125 153.2h.1M126.2 147.6l-2.9 2.8M126.7 147h.1M126.7 156l-2.8 2.8M127.3 155.4h.1"/>
<path d="M127.8 141.4l-2.8 2.8M128.4 140.8h.1M128.4 149.8l-2.8 2.8M129 149.2h.1M129 158.2l-2.8 2.8M129.5 157.7h.1M130.1 143.6l-2.8 2.8M130.6 143.1h.1M130.6 152.1l-2.8 2.8M131.2 151.5h.1M131.8 159.9h.1M132.3 145.9l-2.8 2.8"/>
<path d="M132.9 145.3h.1M132.9 154.3l-2.8 2.8M133.3 142.7l-20.8 20.7M133.3 147.2l-16.3 16.2M133.3 151.7l-11.8 11.7M133.3 156.2l-7.3 7.2M133.3 140.4l-2.1 2.1M133.3 149.4l-1.5 1.5M133.3 158.4l-1 .9M145.2 140.4l-2 1.9M145.9 142.7l-.5 .5M108.3 163.4v3.6h25v-3.6"/>
<path d="M108.3 165.3h.1M108.4 164.4h.1M108.4 166.8h.1M108.5 166.7h.1M108.5 164.1h.1M108.5 166.9h.1M108.7 164.3h.1M108.8 160.5h.1M108.8 165.7h.1M108.8 166.9h.1M108.9 164.2h.1M108.9 165.4h.1"/>
<path d="M109 166.6h.1M109 165h.1M109.1 164.1h.1M109.1 165.7h.1M109.2 165.1h.1M109.2 165.9h.1M109.7 165.6h.1M109.7 163.5h.1M109.7 163.7h.1M109.8 164.8h.1M109.8 166h.1M109.9 164h.1"/>
<path d="M110 165.1h.1M110.3 163.9h.1M110.3 165.3h.1M110.3 166.2h.1M110.4 163.3l-.1 .1M110.5 166.3h.1M110.5 165.5h.1M110.5 166.7h.1M110.6 164.1h.1M110.6 165.4h.1M110.7 166.6h.1M110.7 164.3h.1"/>
<path d="M110.8 163.8h.1M110.8 166.9h.1M110.8 165.5h.1M111 164.4h.1M111 162.7h.1M111 166.8h.1M111.1 164.6h.1M111.2 165.9h.1M111.4 163.6h.1M111.4 165.4h.1M111.4 164.8h.1M111.4 166h.1"/>
<path d="M111.6 165.1h.1M111.6 163.7h.1M111.7 163.7h.1M111.9 167h.1M112 163.7h.1M112 165.1h.1M112.2 165.3h.1M112.3 164.1h.1M112.3 165.6h.1M112.3 165.3h.1M112.3 166.6h.1M112.4 165.7h.1"/>
<path d="M112.5 163.6h.1M112.5 166.7h.1M112.6 165.3h.1M112.7 164.3h.1M112.8 166.8h.1M112.8 166.9h.1M112.9 163.9h.1M112.9 166.3h.1M113 164h.1M113.1 165.2h.1M113.1 164.7h.1M113.1 166.8h.1"/>
<path d="M113.1 165.9h.1M113.2 165.9h.1M113.5 164.5h.1M113.6 166.8h.1M113.7 166.8h.1M113.7 166.9h.1M113.7 163.7h.1M113.9 164.1h.1M113.9 165.4h.1M113.9 165.1h.1M114 166.6h.1M114.2 165.1h.1"/>
<path d="M114.2 165.3h.1M114.3 165h.1M114.3 165.2h.1M114.5 166.7h.1M114.5 166.6h.1M114.7 164.3h.1M114.7 166.8h.1M114.8 164.7h.1M114.8 165h.1M114.8 165.9h.1M114.8 165.7h.1M114.8 166.6h.1"/>
<path d="M115.2 165.9h.1M115.4 166.5h.1M115.4 163.9h.1M115.5 166.3h.1M115.6 166.4h.1M115.6 164.1h.1M115.6 165.3h.1M115.6 164.8h.1M115.7 166.5h.1M115.7 163.7h.1M115.9 165.1h.1M116 164.8h.1"/>
<path d="M116.1 164.5h.1M116.1 166.9h.1M116.2 165.3h.1M116.2 164.6h.1M116.2 166.4h.1M116.4 164.7h.1M116.4 165.9h.1M116.4 166.7h.1M116.5 164.7h.1M116.6 166.4h.1M116.6 161.6l-1.8 1.8M116.6 164.3h.1"/>
<path d="M116.7 166.8h.1M116.7 165.1h.1M117.1 166.3h.1M117.2 165.9h.1M117.2 161h.1M117.2 164h.1M117.3 165.3h.1M117.3 166.5h.1M117.3 164.6h.1M117.4 165.7h.1M117.5 165.8h.1M117.7 163.7h.1"/>
<path d="M117.7 164.6h.1M117.9 165.1h.1M117.9 166.2h.1M118 164h.1M118 166.3h.1M118.1 164.1h.1M118.1 164.6h.1M118.1 165.9h.1M118.2 165.3h.1M118.2 164.5h.1M118.3 166.2h.1M118.4 166.7h.1"/>
<path d="M118.6 164.3h.1M118.6 164.6h.1M118.7 166.9h.1M118.7 166.8h.1M118.8 166.1h.1M118.9 164.1h.1M118.9 165.3h.1M119 166.5h.1M119.1 164.4h.1M119.1 165.9h.1M119.3 165.2h.1M119.4 164.4h.1"/>
<path d="M119.4 165.3h.1M119.4 163.3h.1M119.6 166h.1M119.6 163.7h.1M119.8 164.6h.1M119.8 165.8h.1M119.9 165.1h.1M119.9 164.3h.1M119.9 165.8h.1M120 165.9h.1M120 163.5h.1M120.1 165.3h.1"/>
<path d="M120.4 166.7h.1M120.5 165.9h.1M120.6 164h.1M120.6 166.4h.1M120.6 164.3h.1M120.6 165.2h.1M120.7 166.4h.1M120.7 166.8h.1M120.7 166.5h.1M120.8 164.2h.1M121.1 164.1h.1M121.1 165.9h.1"/>
<path d="M121.2 164.6h.1M121.2 167h.1M121.3 164.7h.1M121.3 165.7h.1M121.4 164.6h.1M121.4 165.9h.1M121.6 164.1h.1M121.6 163.7h.1M121.7 165.7h.1M121.9 165.1h.1M121.9 165.2h.1M122.1 165.2h.1"/>
<path d="M122.2 165.6h.1M122.3 164h.1M122.3 165.2h.1M122.3 166.4h.1M122.4 166.7h.1M122.5 163.9h.1M122.5 165.8h.1M122.6 164.3h.1M122.6 165.9h.1M122.6 166.8h.1M122.8 163.9h.1M123.1 165.5h.1"/>
<path d="M123.1 165.9h.1M123.1 164h.1M123.1 164.6h.1M123.2 165.8h.1M123.2 166.4h.1M123.2 164.2h.1M123.3 163.8h.1M123.4 165.5h.1M123.6 163.7h.1M123.8 164.7h.1M123.8 167h.1M123.8 165.1h.1"/>
<path d="M123.9 164h.1M123.9 165.4h.1M123.9 165.2h.1M124 166.4h.1M124.1 165.2h.1M124.2 163.7h.1M124.4 166.7h.1M124.4 165.2h.1M124.5 167h.1M124.5 163.7h.1M124.5 165.3h.1M124.6 164.3h.1"/>
<path d="M124.6 166.8h.1M124.8 165.3h.1M124.8 164.5h.1M124.8 165.8h.1M124.8 167h.1M125 163.6h.1M125 162.2l-1.2 1.2M125.1 165.9h.1M125.1 165.3h.1M125.1 163.6h.1M125.4 166.9h.1M125.6 163.7h.1"/>
<path d="M125.6 161.6h.1M125.6 163.9h.1M125.6 165.1h.1M125.7 166.4h.1M125.7 164.1h.1M125.7 166.8h.1M125.8 165.1h.1M125.8 166.5h.1M126.1 165.2h.1M126.2 166.7h.1M126.3 164.7h.1M126.3 166.7h.1"/>
<path d="M126.4 164.6h.1M126.4 164.8h.1M126.4 165.8h.1M126.5 167h.1M126.5 165.1h.1M126.5 164.3h.1M126.6 166.8h.1M126.8 165h.1M127 165.3h.1M127 165.9h.1M127.1 166.6h.1M127.3 163.9h.1"/>
<path d="M127.3 165.1h.1M127.3 165h.1M127.3 166.3h.1M127.4 166.6h.1M127.5 163.6h.1M127.6 163.5h.1M127.6 165.9h.1M127.7 166h.1M127.8 165.1h.1M127.9 166.5h.1M128.1 165.2h.1M128.1 164.5h.1"/>
<path d="M128.2 165.7h.1M128.2 164.8h.1M128.2 166.9h.1M128.2 164.1h.1M128.3 166.5h.1M128.3 166.7h.1M128.3 164.2h.1M128.5 164.3h.1M128.5 164.8h.1M128.6 166.8h.1M128.8 166.4h.1M128.9 163.9h.1"/>
<path d="M128.9 164.7h.1M128.9 165.1h.1M129 166.4h.1M129 164.7h.1M129 165.8h.1M129.1 166.4h.1M129.5 163.6h.1M129.5 165.3h.1M129.6 166.3h.1M129.6 165.4h.1M129.8 164.5h.1M129.8 165.1h.1"/>
<path d="M129.8 165.7h.1M129.9 166.9h.1M129.9 164.6h.1M130 165.2h.1M130.1 163.6h.1M130.2 165.9h.1M130.2 164.6h.1M130.2 163.7h.1M130.3 166.6h.1M130.5 166.2h.1M130.5 164.3h.1M130.6 166.8h.1"/>
<path d="M130.6 163.8h.1M130.6 165.1h.1M130.7 166.3h.1M130.7 164.5h.1M130.8 164.2h.1M130.8 166.1h.1M130.8 166.5h.1M130.9 166.6h.1M131 165.8h.1M131.2 160.5l-2.8 2.8M131.3 166.1h.1M131.4 164.5h.1"/>
<path d="M131.4 164.8h.1M131.4 165.7h.1M131.5 166.9h.1M131.5 163.6h.1M131.5 164.9h.1M131.6 164.4h.1M131.7 165.1h.1M131.9 164.4h.1M132 165.2h.1M132.1 165.4h.1M132.2 166h.1M132.3 163.8h.1"/>
<path d="M132.3 166.6h.1M132.3 165.1h.1M132.3 166.3h.1M132.4 164.3h.1M132.5 165.9h.1M132.5 166.8h.1M132.7 163.6h.1M132.7 166h.1M132.8 166.1h.1M133 165.8h.1M133.1 164.4h.1M133.2 165.6h.1"/>
<path d="M133.2 166.9h.1M133.3 160.6l-2.8 2.8M133.3 162.9l-.6 .5"/>
</g>
<!-- layer: 0 -->
<g fill="#000" stroke="#000" stroke-width=".21">
<path d="M99.5 22.5l.4 2h-.7zM61.8 68.9l2-.3v.7zM62.6 77.6l2-.3v.6zM91.9 77.3l2 .3-2 .3zM92.7 68.6l2 .3-2 .4zM99.2 61h.7l-.4 2zM121.8 68.9l2-.3v.7zM122 66.1l2-.4v.7zM122.9 77.6l2-.3v.6zM148.7 77.3l2 .3-2 .3zM149.6 65.7l2 .4-2 .3zM149.8 68.6l2 .3-2 .4z"/>
<path d="M110.6 81h.7l-.3 2zM111 88l.3 2h-.7zM110.6 98.5h.7l-.3 2zM122.9 92.3l3 .4-.3 1zM129.3 96.8l2.9 1-.5 .9zM131.5 83l2.3 2.1-.8 .6zM155.6 81.3l1 .3-1.5 2.7zM166.8 96.1h.6l-.3 2zM167.2 85.6l.3 2h-.6zM166.9 96.1h.6l-.3 2zM166.9 81h.6l-.3 2zM58.3 108.9l2-.4v.7z"/>
<path d="M96.3 108.5l2 .4-2 .3zM111 104l.3 2h-.7zM116.8 109.4l2-.4v.7zM127.3 109l2 .4-2 .3zM129.3 109.4l2-.4v.7zM129.3 102.3l3 .7-.4 .9zM142.3 109l2 .4-2 .3zM144.3 109.4l2-.4v.7zM154.8 109l2 .4-2 .3zM156.8 101.5l2.4 1.9-.7 .7zM167.1 101.6l.3 2h-.6z"/>
</g>
<path d="M120.3 131.5v1.9M121.3 131.5v1.9" fill="none" stroke="#000" stroke-width=".21"/>
<g fill="#fff" stroke="#fff" stroke-width=".35">
<path d="M256.5 196.4h14.2v3.6h-14.2z"/>
<path d="M221.4 117.8h12.5v3.6h-12.5z"/>
<path d="M221.4 121h10.6v3.6h-10.6z"/>
<path d="M221.4 130.6h42.3v3.6h-42.3z"/>
<path d="M221.4 124.2h36.7v3.6h-36.7z"/>
<path d="M221.4 127.4h20v3.6h-20z"/>
<path d="M19.8 192.6h137.8v3.6h-137.8z"/>
<path d="M256.6 188.4h25.7v2.4h-25.7z"/>
<path d="M256.6 186.4h30.7v2.4h-30.7z"/>
<path d="M221.4 133.9h21.8v3.6h-21.8z"/>
</g>
<text font-size="4.2" x="222" y="189.9">LAL11 600 mm</text>
<g font-size="3.5">
<text x="163.2" y="71.2">5</text>
<text x="140.7" y="92.5">1</text>
<text x="140.9" y="98.4">2</text>
<text x="140.8" y="102.9">3</text>
<text x="140.9" y="107">4</text>
<text x="166.2" y="109.9">Detail 1</text>
</g>
<g font-size="2.8">
<text x="116.9" y="122">Detail 1</text>
<text x="54.5" y="135.3">0.10 m3</text>
<text x="54.5" y="138.5">beton C 20/25</text>
<text x="54.5" y="141.8">concrete C 20/25</text>
<text x="222.2" y="150.8">LEGEND:</text>
<text x="222.2" y="154.1">1 Pavement</text>
<text x="222.2" y="160.5">3 Concrete foundation</text>
<text x="222.2" y="157.2">2 Chemical anchor M10, dl. min 200</text>
<text x="222.2" y="163.7">4 Compacted gravel base, depth min. 70 mm</text>
<text x="222.2" y="167">5 Soil foundation</text>
<text x="257.2" y="195.4">version: 2022/08</text>
<text x="20.2" y="198.6">Dimensions of products, fundations and anchors are informative only. The exact dimensions you get with our offer.</text>
</g>
<g font-size="2.2">
<text x="98.9" y="44.3" transform="rotate(-90 98.9 44.3)">810</text>
<text x="135.3" y="65.4">593</text>
<text x="76.8" y="68.3">658</text>
<text x="135.3" y="68.3">600</text>
<text x="76.8" y="77">626</text>
<text x="135.3" y="77">556</text>
<text x="166.5" y="78.5" transform="rotate(-90 166.5 78.5)">50</text>
<text x="110.3" y="87.1" transform="rotate(-90 110.3 87.1)">100</text>
<text x="110.3" y="95.8" transform="rotate(-90 110.3 95.8)">250</text>
<text x="166.5" y="93.3" transform="rotate(-90 166.5 93.3)">250</text>
<text x="166.4" y="100.8" transform="rotate(-90 166.4 100.8)">70</text>
<text x="110.3" y="103.3" transform="rotate(-90 110.3 103.3)">70</text>
<text x="76.8" y="108.2">800</text>
<text x="121.6" y="108.7">250</text>
<text x="135.3" y="108.7">300</text>
<text x="149.1" y="108.7">250</text>
</g>
</svg>
